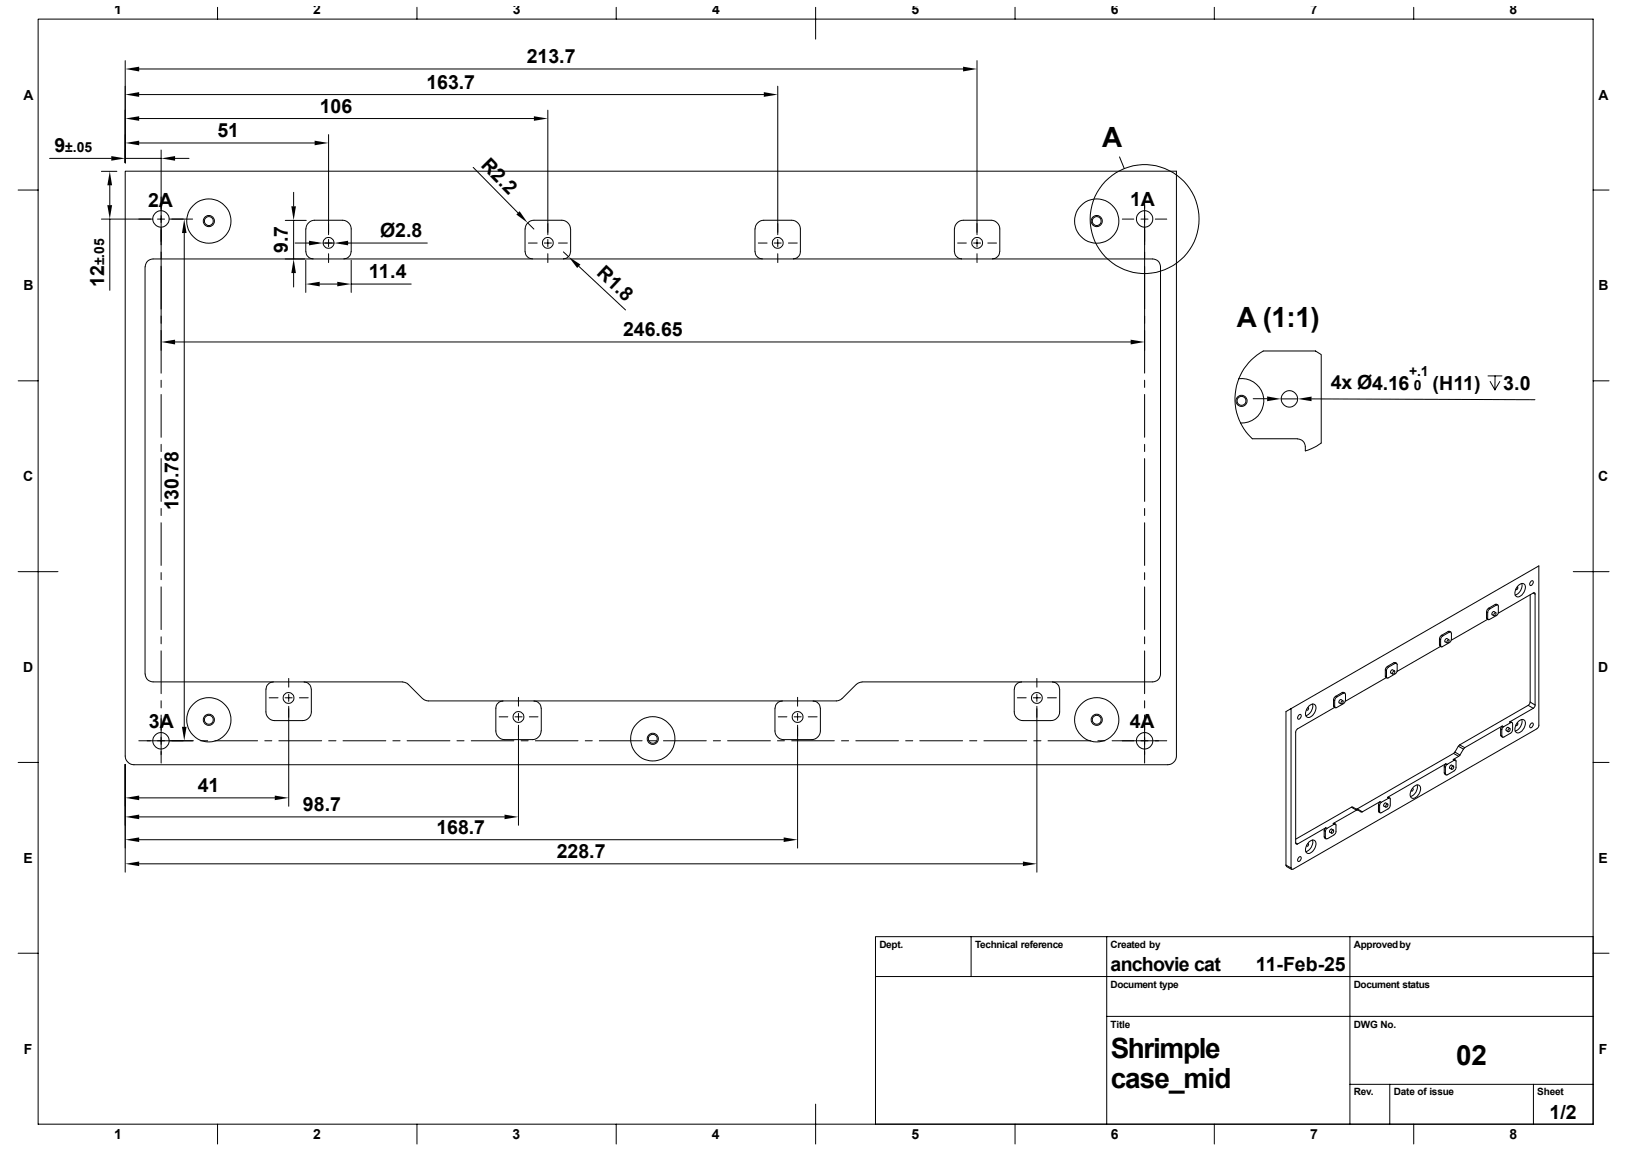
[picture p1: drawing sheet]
<svg xmlns="http://www.w3.org/2000/svg" width="420mm" height="297mm" viewBox="0 0 420 297" stroke-linecap="round" stroke-linejoin="round" font-family="sans-serif">
<g fill="none" stroke="#000" stroke-width=".26">
<path d="M9.8 4.9h401.4v285.2h-401.4zM32.3 15.6v26.4M35.9 17.8h212.7M56.2 1.9v3M107.6 1.9v3M159.1 1.9v3M210.5 1.9v8.2M252.2 15.6v45M262 1.9v3M313.5 1.9v3M364.9 1.9v3M35.9 36.9h45.3"/>
<path d="M35.9 30.6h101.9M35.9 24.4h161.3M41.6 38.7v57.6M84.8 34.7v25.9M141.4 28.4v32.2M200.8 22.2v38.4M4.7 49h5.1M12.8 40.9h15.9M26.2 56.5h13.2M26.2 44.2h4M28.3 47.8v5.1M28.3 56.5v18.4"/>
<path d="M32.3 44.2h271.4v150.9a2.32 2.32 0 0 1-2.3 2.2h-266.8a2.32 2.32 0 0 1-2.3-2.2zM32.3 40.9h9.3M40.7 56.5h1.8M43.8 56.5h5.9M45.2 40.9h3.6M73.6 56.9h5.5M75.8 49.6v3.6M75.8 56.9v9.9M78.9 59.1v5.9M79 59.1a2.32 2.32 0 0 1 2.2-2.3h7.2a2.32 2.32 0 0 1 2.3 2.3v5.9M122.2 43.2l11.5 11.7M135.5 59.1v5.9"/>
<path d="M135.6 59.1a2.32 2.32 0 0 1 2.2-2.3h7.2a2.4 2.4 0 0 1 2.3 2.3v5.9a1.79 1.79 0 0 1-1.9 1.8M136.2 57.5l1.6 1.6M246.4 59.1v5.9M246.4 59.1a2.32 2.32 0 0 1 2.2-2.3h7.2a2.32 2.32 0 0 1 2.3 2.3l-.1 5.9a1.79 1.79 0 0 1-1.8 1.8M289 40.5l1.2 3M289.7 56.5h3M294.5 56.5h1.9M295.5 50.8v45.5M298.2 56.5h3M411.2 49h4.2M37.4 68.9v105M37.5 68.9a2.02 2.02 0 0 1 2-2.1h258a2.02 2.02 0 0 1 2.1 2.1v105a2.02 2.02 0 0 1-2.1 2.1h-75l-.7 .2-.7 .4"/>
<path d="M47.6 60.1v127.5M75.8 70.5v3.6M76.2 62.7h5.9M78.9 67.2v8.3M79 65a1.79 1.79 0 0 0 1.8 1.8M82.5 73.3h4.6M83.4 62.7h2.9M84.8 61.8v1.8M84.8 65.5v2.3M87.6 62.7h22.7M90.6 65a1.79 1.79 0 0 1-1.8 1.8M90.7 67.2v8.3"/>
<path d="M90.7 73.3h15.5M135.6 65a1.79 1.79 0 0 0 1.8 1.8M136.4 62.7h2.3M140.5 62.7h1.8M141.4 61.8v1.8M141.4 65.5v2.3M144.2 62.7h2.3M145.4 65l1.4 1.3M149.4 68.7l12.1 11.3M195.7 62.7h2.3M196.7 66.8a1.79 1.79 0 0 1-1.8-1.8v-5.9a2.4 2.4 0 0 1 2.3-2.3h7.2a2.32 2.32 0 0 1 2.2 2.3v5.9a1.79 1.79 0 0 1-1.8 1.8M199.8 62.7h1.9"/>
<path d="M200.8 61.8v1.8M200.8 65.5v2.3M203.5 62.7h2.3M246.4 65a1.79 1.79 0 0 0 1.8 1.8M247.2 62.7h2.2M251.3 62.7h1.8M252.2 61.8v1.8M252.2 65.5v2.3M255 62.7h2.2M4.7 98.3h5.1M41.6 98.1v1.9M45.2 88.2h246.7"/>
<path d="M295.5 98.1v1.9M319.8 97.7a5.7 5.7 0 0 1 6.4 5.5 5.7 5.7 0 0 1-6 6M384.1 97h3.6M385.9 97v3.6l-1.2-2.2M387.2 98.4l-1.3 2.2M411.2 98.3h4.2M41.6 101.8v11M41.6 114.7v1.8M41.6 118.3v11.1M295.5 101.8v11M295.5 114.7v1.8M295.5 118.3v11.1"/>
<path d="M323.5 102.9h3.6M330.7 102.9h4.3M334.9 113.2h-11.6a14.1 14.1 0 0 1 2.8-22.6h13.5l1.5 .9v22.8l-2 1.2-2.1 .9a2.3 2.3 0 0 0-2.1-3.1M338.6 102.9l57.6 .2M41.6 131.2v1.8M41.6 134.9v11M295.5 131.2v1.8M295.5 134.9v11M4.7 147.5h10.3M41.6 147.8v1.8M41.6 151.4v11.1M295.5 147.8v1.8"/>
<path d="M295.5 151.4v11.1M383.7 159.4l.5 .5M383.7 159.4v-1.5l.3 .2v1.5M383.7 159.4l.3 .2M384 159.8l-9.4 5.4M384.3 157l-.4 .3-.1 .5M384.3 157l.3 .1M384.6 157.1l-.4 .4-.1 .5M385.2 158.6l.5 .3M385.8 158.2l.2-.1a.42 .42 0 0 1 .1 .5 .42 .42 0 0 1-.5 .2zM386 156l-1.7 1M386 156l.3 .1"/>
<path d="M386.1 158.1l-.5-.3a.58 .58 0 0 0-.4 .8M386.3 156.1h.2l.3 .2v1.8l-.4 .7M386.3 156.1l-1.7 1M386.3 155.9l-.3 .1M386.4 158.8l-2.1 1.1-.3-.3M386.4 155.9l.3 .2M391.6 151.5h.1a.39 .39 0 0 1 0 .4 .39 .39 0 0 1-.3 .2l-.1-.1M391.9 151.1a1.01 1.01 0 0 1 1.5-.4 1.01 1.01 0 0 1 .3 1.4 2.02 2.02 0 0 1-2.2 1.8 1.97 1.97 0 0 1 .4-2.8zM392.8 150.6a2.63 2.63 0 0 1-1.7 3M395 153.5v27.7l1.3 .7M395.2 150l.3-.2a.73 .73 0 0 1 .2 .8 .73 .73 0 0 1-.7 .5l-.1-.5zM395.8 153h.3l.2 .3"/>
<path d="M395.8 153l-9 5.2M395.8 153l.5 .3v28.6M406.1 147.5h9.3M37.5 173.9a2.02 2.02 0 0 0 2 2.1h64.4l1.2 .3 4 4M41.6 164.3v1.8M41.6 168v11M70.5 176a1.85 1.85 0 0 0-1.9 1.8v5.9a2.32 2.32 0 0 0 2.3 2.2h7.2a2.32 2.32 0 0 0 2.3-2.2l-.1-5.9a1.79 1.79 0 0 0-1.8-1.8M74.5 175.1v2.2M74.5 179.2v1.8M133.8 179.9v2.3M205.9 179.9v2.3M221 176.6l-3.6 3.7"/>
<path d="M261.8 177.8v5.9a2.32 2.32 0 0 0 2.3 2.2h7.2a2.32 2.32 0 0 0 2.2-2.2v-5.9M263.7 176a1.79 1.79 0 0 0-1.8 1.8M267.7 175.1v2.2M267.7 179.2v1.8M271.7 176a1.79 1.79 0 0 1 1.8 1.8M295.5 164.3v1.8M295.5 168v11M344.8 179.7l-.4 .4-.1 .5M344.8 179.7l.3 .2M345.1 179.9l-.4 .3-.1 .5M346.5 178.7l-1.7 1M346.5 178.7l.3 .2"/>
<path d="M346.8 178.9l.4-.1 .1 .4M346.8 178.9l-1.7 1M346.8 178.7h-.3M346.9 178.7l.3 .1M347.3 179.2v1.6M357.6 174.5l.4 .4M357.6 172.9v1.6M357.6 174.5l.3 .2M357.6 172.9l.3 .2M357.9 174.9l-10.6 6.1M357.9 174.7l.2 .3 .2-.1M357.9 173.1v1.6"/>
<path d="M358.1 172l-.4 .4-.1 .5M358.4 172.2l-.4 .4-.1 .5M359.5 172.8a.58 .58 0 0 0-.4 .9l.4 .3M359.5 172.9l.5 .2M359.7 173.2l.2-.1a.42 .42 0 0 1 .1 .6 .42 .42 0 0 1-.5 .1zM359.8 171l-1.7 1 .3 .1M359.8 171l.4 .2-1.8 .9M360.2 171h-.4M360.2 171.2h.3l.2 .3M360.2 171l.3 .1M360.2 173.8l-1.9 1.1M360.7 171.5v1.6l-.5 .7"/>
<path d="M371.6 164.9l.3 .1v1.6l-.3-.2zM371.6 166.4l.2 .3M371.7 166.7l.3 .2M371.8 166.8l-11.1 6.4M372.1 163.9l-.3 .4-.2 .5M372.1 163.9l.3 .2M372.4 164.1l-.4 .4-.1 .5M373 165.6l.5 .3M373.5 164.8a.58 .58 0 0 0-.4 .8M373.5 164.8l.5 .3M373.6 165.3l.3-.2a.42 .42 0 0 1 .1 .5 .42 .42 0 0 1-.5 .2zM373.8 163l-1.7 .9"/>
<path d="M373.8 163l.3 .1M374.1 163.1h.4l.1 .3M374.1 163.1l-1.7 1M374.2 162.9l-.4 .1M374.2 165.8l-2 1.1-.3-.3M374.2 162.9l.3 .2M374.6 165l-.4 .8M374.7 163.4v1.6M4.7 196.7h5.1M32.3 197.3v27.8M35.8 191.2h14.1M41.6 180.8v1.9"/>
<path d="M41.6 184.5v12.4M51.8 191.2h1.8M55.5 191.2h11M68.3 191.2h1.9M69.5 180.1h2.3M72 191.2h11M73.6 180.1h1.8M74.5 182.3v25.7M77.3 180.1h2.3M84.9 191.2h1.8M88.5 191.2h11.1M101.4 191.2h1.9"/>
<path d="M105.1 191.2h11M109.1 180.3l.7 .4 .8 .2h105.3l.7-.2 .7-.4M118 191.2h1.8M121.6 191.2h11.1M128.8 185h2.3M129.8 180.9a1.79 1.79 0 0 0-1.8 1.8v5.9a2.32 2.32 0 0 0 2.2 2.3h7.2a2.32 2.32 0 0 0 2.3-2.3M132.9 185h1.9M133.8 184.1v1.8M133.8 187.1v25.9M134.5 191.2h1.8M136.6 185h2.3M137.9 180.9a1.79 1.79 0 0 1 1.8 1.8"/>
<path d="M138.2 191.2h11M139.7 182.7v5.9M151.1 191.2h1.8M154.7 191.2h11.1M167.6 191.2h1.8M171.3 191.2h11M184.1 191.2h1.9M187.8 191.2h11.1M200 182.7v5.9a2.32 2.32 0 0 0 2.3 2.3h7.2a2.32 2.32 0 0 0 2.3-2.3v-5.9M200.7 191.2h1.8M200.9 185h2.2M201.9 180.9a1.79 1.79 0 0 0-1.8 1.8"/>
<path d="M204.4 191.2h11M205 185h1.8M205.9 184.1v1.8M205.9 187.1v31.7M208.6 185h2.3M209.9 180.9a1.79 1.79 0 0 1 1.8 1.8M217.2 191.2h1.9M220.9 191.2h11M233.8 191.2h1.8M237.4 191.2h11.1M250.3 191.2h1.9M254 191.2h11"/>
<path d="M262.6 180.1h2.3M266.7 180.1h1.9M266.8 191.2h1.9M267.7 182.3v42.8M270.4 180.1h2.3M270.5 191.2h11.1M283.4 191.2h1.8M287.1 191.2h14.1M295.5 180.8v1.9M295.5 184.5v12.4M333.3 182.9l63.9-36.9v41.3l-.2 .5-63.2 36.5M335.3 184.5l.3-.2a.73 .73 0 0 1 .2 .8 .73 .73 0 0 1-.7 .5l-.1-.5z"/>
<path d="M337.6 182.6h.1a.39 .39 0 0 1 0 .4 .39 .39 0 0 1-.4 .2v-.1M337.9 182.2a1.01 1.01 0 0 1 1.4-.4 1.01 1.01 0 0 1 .3 1.4 2.02 2.02 0 0 1-2.2 1.9 1.97 1.97 0 0 1 .5-2.9zM338.8 181.7a2.63 2.63 0 0 1-1.7 3M344.3 182.2l.1 .2M344.4 182.5l.3 .1M344.5 182.6l-9.5 5.5-.5 .5v28.9M344.5 180.8l-.3-.2v1.6l.3 .2M344.5 180.8v1.6M344.6 182.4l.1 .2h.3M345.7 181.4l.5 .2M346.3 181l.3-.2a.42 .42 0 0 1 .1 .6 .42 .42 0 0 1-.6 .1zM346.6 180.8l-.5-.3a.58 .58 0 0 0-.4 .9"/>
<path d="M347.3 180.8l-.4 .7-1.9 1.1M372.8 197.8v1.7l.3 .1v-1.6M372.8 197.8l.3 .2M372.9 199.4l.1 .3M373 199.8l.3 .2M373.2 197.1l-.4 .7M373.5 197.3l-.4 .7M373.5 197.3l-.3-.2-15 8.7 .3 .2M374.2 198.3l.6 .2M374.8 197.9l.3-.2a.42 .42 0 0 1 .1 .5 .42 .42 0 0 1-.5 .2zM375.1 196l.3-.1 .3 .3M375.2 197.7l-.5-.3a.58 .58 0 0 0-.4 .9"/>
<path d="M375.2 194.4l-24.8 14.3M375.2 194.4l1.3 .8M375.3 198.9l-1.9 1.1-.3-.4M375.4 196.2l.2-.1 .3 .2v1.9l-.6 .7M375.6 194.1l-.4 .3M375.6 194.1l1.3 .7M376.4 192.6l-.8 1.5M376.4 192.6l1.4 .7M376.5 195.2l-1.4 .8 .3 .2-1.9 1.1M376.8 192.2l-.4 .4M376.8 192.2l1.3 .7M376.9 194.8l-.4 .4"/>
<path d="M377.8 193.3l-.9 1.5M378.1 193l-.3 .3M387.4 188.1v1.6M387.4 188.1l.3 .2M387.4 189.7l.2 .4M387.5 190.1l.3 .1M387.7 188.3v1.6l-.3-.2M387.8 187.4l-.4 .7M388.1 187.6l-.4 .7M388.1 187.6l-.3-.3-9.7 5.6M388.8 188.5l.5 .3M389.4 188.2l.3-.2a.42 .42 0 0 1 .1 .5 .42 .42 0 0 1-.6 .2z"/>
<path d="M389.7 186.3l.3 .2-1.9 1.1M389.8 188l-.5-.3a.58 .58 0 0 0-.4 .8M390 186.3h-.3M390 186.5l.2-.1 .3 .3-.2 2.1-2.1 1.4h-.4l-.1-.3M390 186.2l.3 .2M391.6 186.6h.1a.39 .39 0 0 1 0 .4 .39 .39 0 0 1-.3 .2l-.1-.1M391.9 186.2a1.01 1.01 0 0 1 1.5-.5 1.01 1.01 0 0 1 .3 1.5 2.02 2.02 0 0 1-2.2 1.8 1.97 1.97 0 0 1 .4-2.8zM392.8 185.7a2.63 2.63 0 0 1-1.7 3M394.5 182l-17.7 10.2M394.5 182l1.3 .8M394.9 181.2l-.1 .5-.3 .3M395.2 186.7l.3-.2a.73 .73 0 0 1 .2 .8 .73 .73 0 0 1-.7 .5l-.1-.5z"/>
<path d="M395.8 182.8l-6.1 3.5M396.3 181.9l-.2 .5-.3 .4M411.2 196.7h4.2M35.9 205.9h35M35.9 210.8h94.3M35.9 216.7h166.4M334.5 217.5l.5 .3M334.5 217.5l.1 .3h.4M337.6 217.7h.1a.39 .39 0 0 1 0 .4 .39 .39 0 0 1-.4 .2v-.1M337.9 217.3a1.01 1.01 0 0 1 1.4-.4 1.01 1.01 0 0 1 .3 1.4 2.02 2.02 0 0 1-2.2 1.9 1.97 1.97 0 0 1 .5-2.9zM338.8 216.8a2.63 2.63 0 0 1-1.7 3M341.8 214.4v1.6"/>
<path d="M341.8 214.4l.3 .1M341.9 215.9l.1 .4M342 216.3l.3 .2M342.1 214.5v1.6l-.3-.1M342.2 216.1l.1 .3h.4M342.2 213.6l-.4 .8M342.2 213.6l-7.2 4.2M342.5 213.8l-.4 .7M343.3 214.7l.5 .3M343.9 214.3l.2-.1a.42 .42 0 0 1 .1 .5 .42 .42 0 0 1-.5 .2zM344.1 212.5l.3 .2-1.9 1.1-.3-.2M344.2 214.2l-.5-.3a.58 .58 0 0 0-.4 .9"/>
<path d="M344.4 215.5l-1.7 .9M344.4 212.5h-.3M344.4 212.7l.3-.1 .2 .2v1.9l-.5 .7M344.4 212.4l.3 .3M348.8 208.3h.4l1.3 .7M348.8 208.3l-14.3 8.3M348.8 208.3l1.4 .8M350.2 209.1l-6.1 3.4M350.4 208.7l-.3 .1M350.4 208.7l1.3 .8M350.5 209l.8 .5h.4M350.5 209l-.3 .1"/>
<path d="M355.8 209.2l.5 .5M355.8 207.6v1.6M355.8 207.6l.3 .2M355.8 209.2l.3 .2M356.1 207.8v1.6M356.3 206.9l-.5 .7M356.6 207.1l-.5 .7M357.9 207.5h.2a.42 .42 0 0 1 .1 .5 .42 .42 0 0 1-.5 .2zM358.2 205.8l.2-.1 .4 .2M358.2 207.5l-.5-.3a.58 .58 0 0 0-.4 .8l.4 .3M358.5 206l.2-.1 .2 .2v1.7M358.5 206l-1.9 1-.3-.1-4.6 2.6"/>
<path d="M358.8 207.8l-.1 .5-.4 .4-1.9 1.1-.3-.4M364.6 203.5h.1a.39 .39 0 0 1 0 .4 .39 .39 0 0 1-.4 .2v-.1M364.9 203.1a1.01 1.01 0 0 1 1.4-.5 1.01 1.01 0 0 1 .3 1.5 2.02 2.02 0 0 1-2.2 1.8 1.97 1.97 0 0 1 .5-2.8zM365.8 202.5a2.63 2.63 0 0 1-1.7 3M35.9 222.9h228.2M332 223.2l.1 .3M332 223.2v-39.6l1.3-.7v41.1M332 223.2l1.3 .8M332.1 223.6l1.3 .7M333.3 224l.1 .3h.4M335.3 221.2l.3-.2a.73 .73 0 0 1 .2 .8 .73 .73 0 0 1-.7 .5l-.1-.5zM4.7 246h5.1"/>
<path d="M226 252h185.2M250.7 241.7v10.3M285.7 241.7v48.4M348.5 241.7v48.4M411.2 241.7h-185.2v48.4M411.2 246h4.2M285.7 262.3h125.5M348.5 279.8h62.7M358.8 279.8v10.3M395.8 279.8v10.3M56.2 290.1v5.1M107.6 290.1v5.1"/>
<path d="M159.1 290.1v5.1M210.5 284.9v10.3M262 290.1v5.1M313.5 290.1v5.1M364.9 290.1v5.1"/>
<circle cx="41.6" cy="56.5" r="2.11"/>
<circle cx="53.9" cy="57" r="5.7"/>
<circle cx="53.9" cy="57" r="1.15"/>
<circle cx="53.9" cy="57" r="1.43"/>
<circle cx="283.1" cy="57" r="5.7"/>
<circle cx="283.1" cy="57" r="1.15"/>
<circle cx="283.1" cy="57" r="1.43"/>
<circle cx="295.5" cy="56.6" r="14"/>
<circle cx="295.5" cy="56.5" r="2.11"/>
<circle cx="84.8" cy="62.7" r="1.41"/>
<circle cx="141.4" cy="62.7" r="1.41"/>
<circle cx="200.8" cy="62.7" r="1.41"/>
<circle cx="252.2" cy="62.7" r="1.41"/>
<circle cx="320.5" cy="103.4" r="1.15"/>
<circle cx="320.5" cy="103.4" r="1.43"/>
<circle cx="332.9" cy="102.9" r="2.11"/>
<circle cx="41.6" cy="191.2" r="2.11"/>
<circle cx="53.9" cy="185.7" r="5.7"/>
<circle cx="53.9" cy="185.7" r="1.15"/>
<circle cx="53.9" cy="185.7" r="1.43"/>
<circle cx="74.5" cy="180.1" r="1.41"/>
<circle cx="133.8" cy="185" r="1.41"/>
<circle cx="168.5" cy="190.6" r="5.7"/>
<circle cx="168.5" cy="190.6" r="1.15"/>
<circle cx="168.5" cy="190.6" r="1.43"/>
<circle cx="205.9" cy="185" r="1.41"/>
<circle cx="267.6" cy="180.1" r="1.41"/>
<circle cx="283.1" cy="185.7" r="5.7"/>
<circle cx="283.1" cy="185.7" r="1.15"/>
<circle cx="283.1" cy="185.7" r="1.43"/>
<circle cx="295.5" cy="191.2" r="2.11"/>
</g>
<g fill="#000">
<path d="M32.3 17.8l3.6-.6v1.2zM248.6 17.2l3.6 .6-3.6 .6zM32.3 36.9l3.6-.6v1.2zM32.3 30.6l3.6-.6v1.2zM32.3 24.4l3.6-.6v1.2zM81.2 36.3l3.6 .6-3.6 .6zM137.8 30l3.6 .6-3.6 .6zM197.2 23.8l3.6 .6-3.6 .6zM28.3 44.2l.6 3.6h-1.2zM27.7 52.9h1.2l-.6 3.6zM28.7 40.3l3.6 .6-3.6 .6zM41.6 40.9l3.6-.6v1.2z"/>
<path d="M75.2 53.2h1.2l-.6 3.7zM133.3 55.4l.8-.9 2.1 3zM47.6 56.5l.6 3.6h-1.2zM75.8 66.8l.6 3.7h-1.2zM79.8 62.1l3.6 .6-3.6 .6zM78.9 73.3l3.6-.6v1.2zM87.1 72.7l3.6 .6-3.6 .6zM86.3 62.7l3.6-.6v1.2zM146.8 66.3l3 2-.8 .9zM41.6 88.2l3.6-.5v1.2zM291.9 87.7l3.6 .5-3.6 .7zM327.1 102.3l3.6 .6-3.6 .6z"/>
<path d="M335 102.9l3.6-.6v1.2zM47 187.6h1.2l-.6 3.6zM32.3 205.9l3.6-.6v1.2zM32.3 210.8l3.6-.6v1.2zM32.3 216.7l3.6-.6v1.2zM70.9 205.3l3.6 .6-3.6 .6zM130.2 210.2l3.6 .6-3.6 .6zM202.3 216.1l3.6 .6-3.6 .6zM32.3 222.9l3.6-.6v1.2zM264.1 222.3l3.6 .6-3.6 .6z"/>
</g>
<g font-size="7.2">
<text x="284.5" y="37.9">A</text>
<text x="319.3" y="84.4">A (1:1)</text>
<text x="286.7" y="273.1">Shrimple</text>
<text x="375.9" y="274.9">02</text>
<text x="286.7" y="280.8">case_mid</text>
</g>
<g font-size="5">
<text x="136" y="16.3">213.7</text>
<text x="110.1" y="22.9">163.7</text>
<text x="82.5" y="29.1">106</text>
<text x="56.1" y="35.4">51</text>
<text x="14" y="39.3">9</text>
<text x="123.9" y="42.9" transform="rotate(45 123.9 42.9)">R2.2</text>
<text x="38.2" y="53.5">2A</text>
<text x="291.7" y="53.2">1A</text>
<text x="74.3" y="65.3" transform="rotate(-90 74.3 65.3)">9.7</text>
<text x="98.1" y="61.2">Ø2.8</text>
<text x="95.2" y="71.9">11.4</text>
<text x="153.8" y="70.8" transform="rotate(43 153.8 70.8)">R1.8</text>
<text x="26.9" y="74" transform="rotate(-90 26.9 74)">12</text>
<text x="160.8" y="86.8">246.65</text>
<text x="343.6" y="100.5">4x Ø4.16</text>
<text x="369.8" y="100.5">(H11)</text>
<text x="388" y="100.6">3.0</text>
<text x="46" y="131.7" transform="rotate(-90 46 131.7)">130.78</text>
<text x="38.5" y="187.9">3A</text>
<text x="291.7" y="187.8">4A</text>
<text x="51" y="204.5">41</text>
<text x="78.2" y="209.3">98.7</text>
<text x="112.7" y="215.2">168.7</text>
<text x="143.7" y="221.4">228.7</text>
<text x="286.7" y="250.5">anchovie cat</text>
<text x="324.2" y="250.5">11-Feb-25</text>
<text x="400" y="288.7">1/2</text>
</g>
<g font-size="3.6">
<text x="29.4" y="3.7">1</text>
<text x="80.9" y="3.7">2</text>
<text x="132.4" y="3.7">3</text>
<text x="183.8" y="3.7">4</text>
<text x="235.3" y="3.6">5</text>
<text x="286.7" y="3.7">6</text>
<text x="338.2" y="3.7">7</text>
<text x="389.7" y="3.7">8</text>
<text x="6.1" y="25.7">A</text>
<text x="412.6" y="25.7">A</text>
<text x="16.8" y="39.3">±.05</text>
<text x="26.9" y="68.4" transform="rotate(-90 26.9 68.4)">±.05</text>
<text x="6.1" y="74.9">B</text>
<text x="412.6" y="74.9">B</text>
<text x="363.8" y="97.1">+.1</text>
<text x="364.9" y="100.5">0</text>
<text x="5.9" y="124.2">C</text>
<text x="412.5" y="124.2">C</text>
<text x="5.9" y="173.4">D</text>
<text x="412.5" y="173.4">D</text>
<text x="6.1" y="222.7">E</text>
<text x="412.6" y="222.7">E</text>
<text x="6.2" y="271.9">F</text>
<text x="412.7" y="271.9">F</text>
<text x="29.4" y="293.9">1</text>
<text x="80.9" y="293.9">2</text>
<text x="132.3" y="293.9">3</text>
<text x="183.8" y="293.9">4</text>
<text x="235.3" y="293.9">5</text>
<text x="286.7" y="293.9">6</text>
<text x="338.2" y="293.9">7</text>
<text x="389.7" y="293.9">8</text>
</g>
<g font-size="2.6">
<text x="227" y="244.6">Dept.</text>
<text x="251.7" y="244.6">Technical reference</text>
<text x="286.7" y="244.6">Created by</text>
<text x="349.5" y="244.6">Approved by</text>
<text x="286.7" y="254.9">Document type</text>
<text x="349.5" y="254.9">Document status</text>
<text x="286.7" y="265.2">Title</text>
<text x="349.5" y="265.2">DWG No.</text>
<text x="349.5" y="282.7">Rev.</text>
<text x="359.8" y="282.7">Date of issue</text>
<text x="396.8" y="282.7">Sheet</text>
</g>
</svg>
